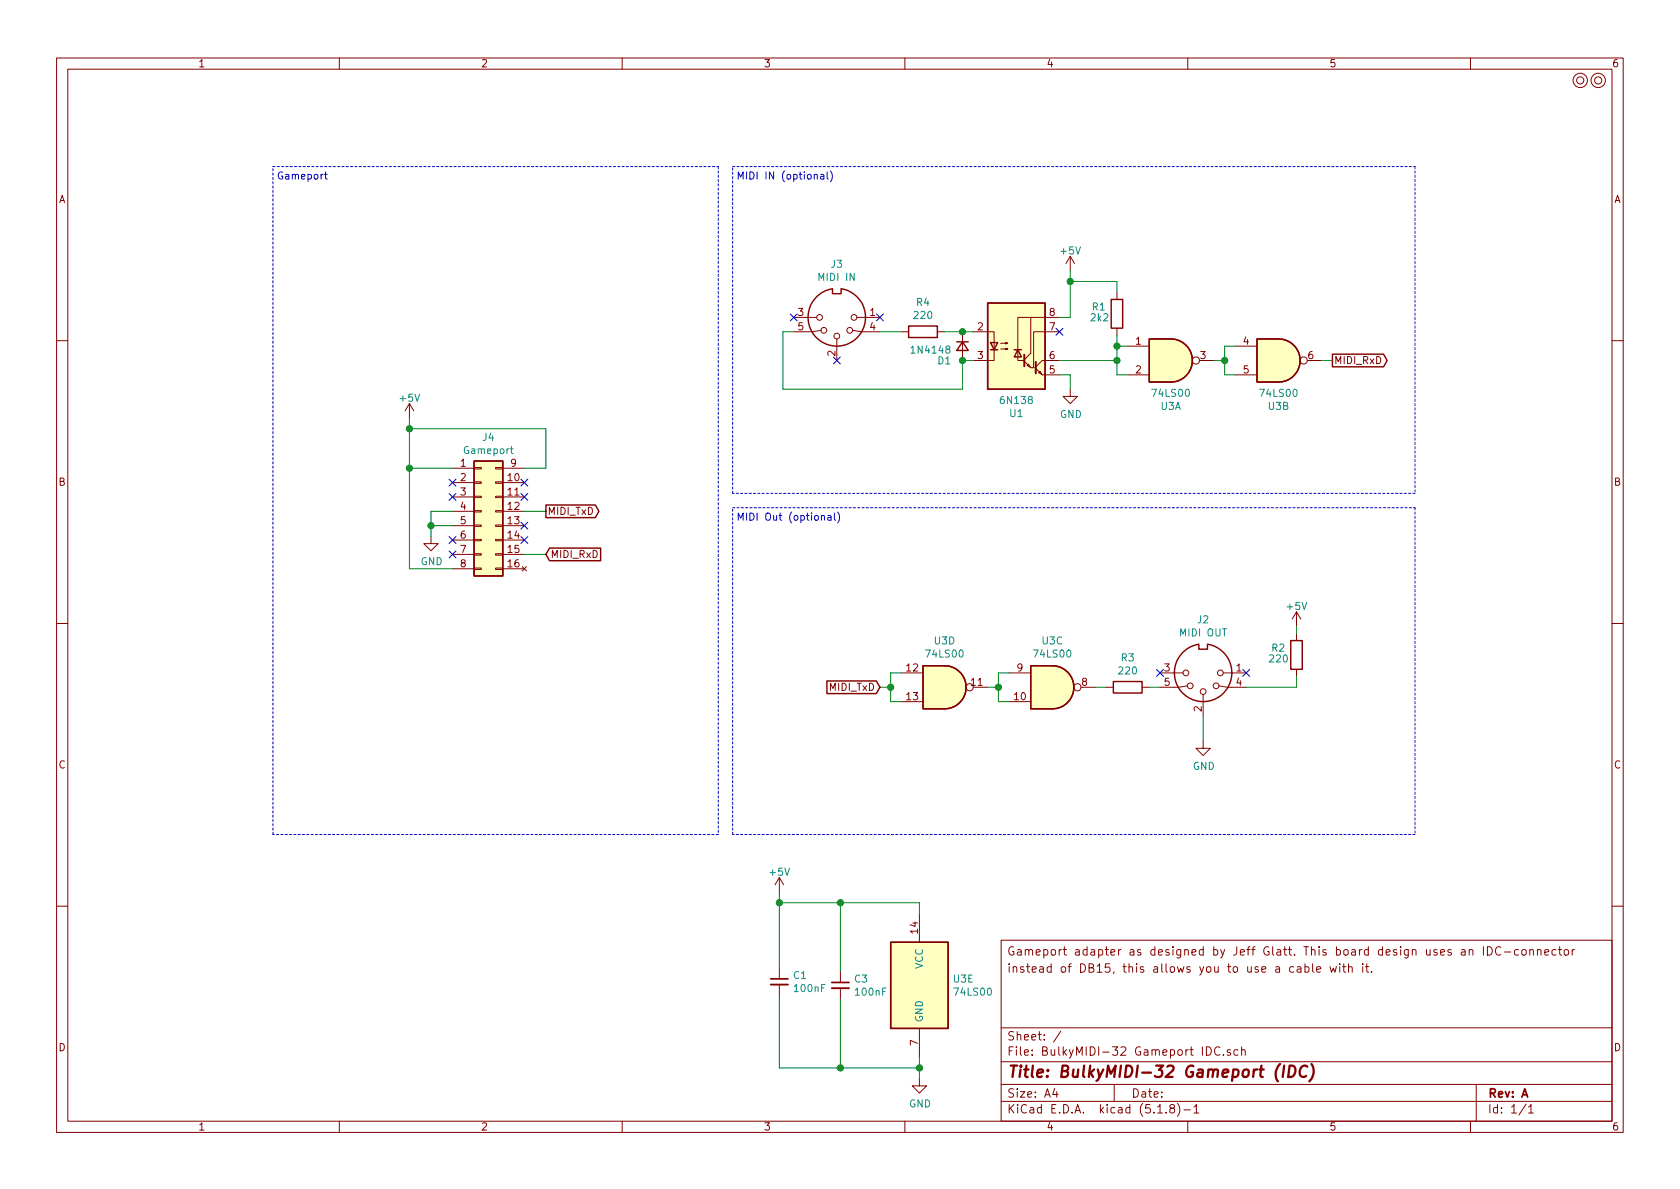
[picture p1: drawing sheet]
<svg xmlns="http://www.w3.org/2000/svg" width="297mm" height="210mm" viewBox="0 0 297 210" stroke-linecap="round" stroke-linejoin="round" font-family="sans-serif">
<g fill="none" stroke="#840000" stroke-width=".18">
<path d="M10 10.3h277v189.9h-277zM12 12.2h273v186.1h-273zM60 10.3v1.9M110 10.3v1.9M160 10.3v1.9M210 10.3v1.9M260 10.3v1.9M140.3 56.1h4.1M145.2 58.4l-1.6 .3h-3.3M148 59.9v3.8M150.7 58.4l1.6 .3h3.3M151.5 56.1h4.1"/>
<path d="M159.4 58.7h1.3M165.7 58.7h1.3M170.2 58.7v5M172.1 58.7h3.7v5h-3.7M182.2 56.1h-2.2v7.6h1M187.3 56.1h-5.1v6.4l-1.1 1.1M187.3 58.7h-4.5v6.3M189.2 45.3l-.7 1.3M189.2 45.3v2.6M189.2 45.3l.8 1.3M197.5 51.7v1.3M197.5 58v1.3"/>
<path d="M10 60.2h2M72.4 71.4l-.8 1.2M72.4 71.4v2.5M72.4 71.4l.8 1.2M176.9 61.7h1.3l-.4 .1v-.2l.4 .1M176.9 60.7h1.3l-.4 .1v-.2l.4 .1M181.1 63.9l1.1 1.1h.7M181.6 64.6l.3-.2 .2 .5zM183.1 65.1l1.2 1.2h3M183.6 65.9l.3-.2 .2 .5zM187.3 63.7h-3l-1.2 1.2M189.2 68.8v1.3h1.3l-1.3 1.3-1.2-1.3h1.2"/>
<path d="M199.4 66.3h3.8M199.4 61.2h3.8M212.1 63.7h2.5M218.4 66.3h3.8M218.4 61.2h3.8M231.1 63.7h2.6M285 60.2h2M76.2 94.9v1.2h1.3l-1.3 1.3-1.3-1.3h1.3M80 82.8h3.8M80 85.3h3.8M80 87.9h3.8M80 90.4h3.8"/>
<path d="M80 93h3.8M80 95.5h3.8M80 98h3.8M83.8 97.9h1.3v.3h-1.3zM83.8 95.4h1.3v.2h-1.3zM83.8 92.8h1.3v.3h-1.3zM83.8 90.3h1.3v.2h-1.3zM83.8 87.8h1.3v.2h-1.3zM83.8 85.2h1.3v.3h-1.3zM83.8 82.7h1.3v.2h-1.3zM87.6 97.9h1.3v.3h-1.3zM87.6 95.4h1.3v.2h-1.3z"/>
<path d="M87.6 92.8h1.3v.3h-1.3zM87.6 90.3h1.3v.2h-1.3zM87.6 87.8h1.3v.2h-1.3zM87.6 85.2h1.3v.3h-1.3zM87.6 82.7h1.3v.2h-1.3zM88.9 82.8h3.8M88.9 85.3h3.8M88.9 87.9h3.8M88.9 90.4h3.8M88.9 93h3.8M88.9 95.5h3.8M88.9 98h3.8"/>
<path d="M10 110.3h2M80 100.6h3.8M83.8 100.5h1.3v.2h-1.3zM87.6 100.5h1.3v.2h-1.3zM88.9 100.6h3.8M92.3 100.2l.8 .8M93.1 100.2l-.8 .8M159.4 119h3.8M178.4 119h3.8M205.1 119h4.1M216.3 119h4M229.2 108.2v2.5"/>
<path d="M229.2 112v1.3M229.2 118.4v1.2M229.2 108.2l-.7 1.3M229.2 108.2l.8 1.3M285 110.3h2M159.4 124.1h3.8M172.1 121.5h2.5M178.4 124.1h3.8M191.1 121.5h2.6M195.6 121.5h1.2M201.9 121.5h1.3M209.9 121.3l-1.5 .2h-3.3"/>
<path d="M212.7 131.1v1.2h1.3l-1.3 1.3-1.2-1.3h1.2M212.7 122.8v3.8M215.5 121.3l1.5 .2h3.3M137.8 155.2l-.8 1.3M137.8 155.2v2.5M137.8 155.2l.8 1.3M10 160.2h2M137.8 171.1v2M137.8 174.1v2M148.6 171.7v2M148.6 174.7v2.1M162.6 161.5v5.1"/>
<path d="M177 166.3h108v32h-108zM228.7 171l-.4-.1-.3 .3 .1 .6 .2 .1h.4M229.4 171h.5l.1 .9M230 171.3l-.5 .1a.29 .29 0 0 0-.2 .2 .29 .29 0 0 0 .2 .3h.5M230.7 171l.5-.1 .2 .3v.6l-.2 .1h-.5M230.7 170.4v1.5M232.1 170.4v1.3l.2 .2M232.8 171.4l.7-.1v-.3l-.5-.1-.2 .2 .1 .8h.6M235.2 170.9l.2 1 .3-.7 .3 .7 .3-1M236.9 170.4v.2M236.9 170.9v1M237.4 170.9h.5"/>
<path d="M237.6 170.4v1.3l.3 .2M238.4 171.1l.1-.1a.37 .37 0 0 1 .6 .1v.8M238.4 170.4v1.5M240.9 170.4v.2M240.9 170.9v1M241.4 170.9h.6M241.7 170.4v1.3l.3 .2M242.5 171.8v.1M258.4 168h.6l.1 .9M259.1 168.3h-.5l-.3 .2 .3 .4 .5-.1M259.8 168a.37 .37 0 0 1 .6 .1v.8M259.8 167.9v1"/>
<path d="M262.3 167.4v1.5M263 167.4a.76 .76 0 0 1 .9 .8 .76 .76 0 0 1-.9 .7zM265.4 167.6a.7 .7 0 0 0-1 .2 .7 .7 0 0 0 .2 .9 .55 .55 0 0 0 .8 .1M266 168.3h1.1M268.5 168l-.5-.1-.2 .3v.6l.2 .1 .5-.1M269.1 168l.2-.1 .5 .1v.8l-.3 .1-.4-.1zM270.5 168l.2-.1 .3 .1 .1 .9M270.5 167.9v1M271.8 168l.3-.1 .3 .1 .1 .9M271.8 167.9v1M273.1 168.4l.7-.1v-.3l-.5-.1-.2 .2 .1 .7h.6M275.1 168l-.4-.1-.3 .3 .1 .6 .2 .1 .4-.1"/>
<path d="M275.5 167.9h.6M275.8 167.4v1.3l.3 .2M276.6 168l.2-.1 .5 .1v.8l-.3 .1-.4-.1zM278 167.9v1M278.4 167.9l-.3 .1-.1 .2M285 160.2h2M60 198.3v1.9M110 198.3v1.9M160 198.3v1.9M162.6 190.7v1.3h1.2l-1.2 1.3-1.3-1.3h1.3M162.6 181.9v5M177 194.8h108"/>
<path d="M177 191.8h108M177 187.8h108M177 181.8h108M186.5 192.5l-.4 1h1M186.8 193v1M187.6 182.3l-1.3 2M197 191.8v3M204.7 196.8h.8M206.2 196.7v.1M207.1 196l-.3-.3 .2-.3a.48 .48 0 0 1 .6 .1l-.1 .4a.52 .52 0 0 0-.6 .2 .52 .52 0 0 0 .1 .6l.4 .1 .2-.1 .1-.4-.3-.3M208.2 195.1a1.71 1.71 0 0 1 0 2.3M209.3 196.3h1.2"/>
<path d="M210 198.3v1.9M211.1 195.8l.4-.5v1.5M211.1 196.8h.9M213.3 185.1a.76 .76 0 0 1 .9 .8 .76 .76 0 0 1-.9 .7zM215.7 185.3a.59 .59 0 0 0-.8 0 .59 .59 0 0 0-.1 .7 .56 .56 0 0 0 .2 .5 .56 .56 0 0 0 .7 0M216.3 186.5v.1M217.5 185.7l-.3-.1-.2 .2v.2l.5 .2v.3h-.5M218.9 185.7l-.4-.1-.3 .3v.6l.3 .1 .4-.1M219.5 185.7l.2-.1 .4 .1 .1 .9M219.5 185.1v1.5M260 198.3v1.9M261 191.8v6.5"/>
<path d="M269.8 195.2l-1.2 2M270.3 195.8l.4-.5v1.5M270.3 196.8h.8"/>
<circle cx="279.4" cy="14.2" r=".63"/>
<circle cx="279.4" cy="14.2" r="1.27"/>
<circle cx="282.6" cy="14.2" r=".63"/>
<circle cx="282.6" cy="14.2" r="1.27"/>
<circle cx="144.9" cy="56.1" r=".51"/>
<circle cx="145.7" cy="58.4" r=".51"/>
<circle cx="148" cy="59.4" r=".51"/>
<circle cx="150.2" cy="58.4" r=".51"/>
<circle cx="151" cy="56.1" r=".51"/>
<circle cx="211.5" cy="63.7" r=".63"/>
<circle cx="230.5" cy="63.7" r=".63"/>
<circle cx="209.7" cy="119" r=".51"/>
<circle cx="215.8" cy="119" r=".51"/>
<circle cx="171.4" cy="121.5" r=".63"/>
<circle cx="190.5" cy="121.5" r=".63"/>
<circle cx="210.4" cy="121.3" r=".51"/>
<circle cx="212.7" cy="122.3" r=".51"/>
<circle cx="215" cy="121.3" r=".51"/>
</g>
<path d="M226.3 188.2a2.29 2.29 0 0 0-.3 3M227.1 188.4l-.3 2M228 188.4h.5a1.09 1.09 0 0 1 .6 1.1 1.09 1.09 0 0 1-.9 .9h-.4zM231.1 188.6a.87 .87 0 0 0-1 0 .87 .87 0 0 0-.3 1 .69 .69 0 0 0 .3 .8 .69 .69 0 0 0 .8-.1M231.9 188.2a2.31 2.31 0 0 1-.4 3" fill="none" stroke="#840000" stroke-width=".41"/>
<path d="M136.3 174.1h3M147.1 174.7h3" fill="none" stroke="#840000" stroke-width=".33"/>
<path d="M136.3 173.1h3M147.1 173.7h3" fill="none" stroke="#840000" stroke-width=".3"/>
<g fill="#ffffc2" stroke="#ffffc2" stroke-width=".18">
<path d="M157.5 166.6h10.1v15.3h-10.1z"/>
<path d="M186.1 117.7a3.8 3.8 0 0 1 3.8 3.8 3.8 3.8 0 0 1-3.8 3.8z"/>
<path d="M182.2 117.7h3.9v7.6h-3.9z"/>
<path d="M167 117.7a3.8 3.8 0 0 1 3.8 3.8 3.8 3.8 0 0 1-3.8 3.8z"/>
<path d="M163.2 117.7h3.8v7.6h-3.8z"/>
<path d="M83.8 81.5h5.1v20.3h-5.1z"/>
<path d="M174.6 53.6h10.2v15.2h-10.2z"/>
<path d="M226.1 59.9a3.8 3.8 0 0 1 3.8 3.8 3.8 3.8 0 0 1-3.8 3.9z"/>
<path d="M222.2 59.9h3.9v7.7h-3.9z"/>
<path d="M207 59.9a3.8 3.8 0 0 1 3.8 3.8 3.8 3.8 0 0 1-3.8 3.9z"/>
<path d="M203.2 59.9h3.8v7.7h-3.8z"/>
</g>
<g fill="none" stroke="#840000" stroke-width=".25">
<path d="M147.2 51a5.1 5.1 0 0 0-3.5 7.9 5.1 5.1 0 0 0 8.5 0 5.1 5.1 0 0 0-3.5-7.9M147.2 51.2v.7h1.5v-.7M160.7 57.7h5v2h-5zM174.6 53.6h10.2v15.2h-10.2zM196.5 53h2v5h-2zM203.2 59.9h3.8a3.8 3.8 0 0 1 3.8 3.8 3.8 3.8 0 0 1-3.8 3.9h-3.8zM222.2 59.9h3.9a3.8 3.8 0 0 1 3.8 3.8 3.8 3.8 0 0 1-3.8 3.9h-3.9zM169.2 60.4h2M170.2 60.4l1 1.6h-2zM175.1 60.6h1.3l-.6 1.2zM175.1 61.8h1.3M179.3 61.8h1.3"/>
<path d="M180 61.8l.6 1.3h-1.3zM235.6 62.6h9l.7 1.1-.7 1.2h-9zM83.8 81.5h5.1v20.3h-5.1zM96.5 89.3h8.8l.6 1.1-.6 1.1h-8.8zM97.2 96.9h9v2.3h-9l-.7-1.2zM163.2 117.7h3.8a3.8 3.8 0 0 1 3.8 3.8 3.8 3.8 0 0 1-3.8 3.8h-3.8zM182.2 117.7h3.9a3.8 3.8 0 0 1 3.8 3.8 3.8 3.8 0 0 1-3.8 3.8h-3.9zM212 113.9a5.1 5.1 0 0 0-3.6 7.8 5.1 5.1 0 0 0 8.6 0 5.1 5.1 0 0 0-3.5-7.8M212 114v.8h1.5v-.8M228.2 113.3h2.1v5.1h-2.1zM146.2 120.4h8.7l.7 1.1-.7 1.2h-8.7zM196.8 120.5h5.1v2h-5.1z"/>
<path d="M157.5 166.6h10.1v15.3h-10.1z"/>
</g>
<path d="M90.2 79.4h.5M90.4 78.9v1.1l.3 .2" fill="none" stroke="#008484" stroke-width=".18"/>
<path d="M181.1 62.7v2.1M183.1 64v2" fill="none" stroke="#840000" stroke-width=".36"/>
<path d="M48.3 29.5h78.7M127 29.5v118.1M129.5 29.5h120.7M250.2 29.5v57.7M129.5 89.8h120.7M129.5 87.2v-57.7M250.2 87.2h-120.7M250.2 89.8v57.8M48.3 147.6v-118.1M127 147.6h-78.7M129.5 147.6v-57.8M250.2 147.6h-120.7" fill="none" stroke="#0000c2" stroke-width=".18" stroke-dasharray=".4 .4"/>
<g fill="none" stroke="#008400" stroke-width=".18">
<path d="M140.3 58.7h-1.9v10.1h31.8v-5.1h1.9M155.6 58.7h3.8M167 58.7h5.1M189.2 47.9v8.2h-1.9M189.2 49.8h8.3v1.9M197.5 59.3v7h1.9M72.4 75.8h24.1v7h-3.8M72.4 73.9v26.7h7.6M187.3 63.7h10.2M187.3 66.3h1.9v2.5M197.5 61.2h1.9M214.6 63.7h1.9"/>
<path d="M218.4 61.2h-1.9v5.1h1.9M233.7 63.7h1.9M72.4 82.8h7.6M76.2 93h3.8M80 90.4h-3.8v4.5M92.7 98h3.8M92.7 90.4h3.8M159.4 119h-1.9v5.1h1.9M178.4 119h-1.9v5.1h1.9M229.2 119.6v1.9h-8.9M229.2 110.7v1.3M155.6 121.5h1.9"/>
<path d="M174.6 121.5h1.9M193.7 121.5h1.9M203.2 121.5h1.9M212.7 126.6v4.5M137.8 157.7v13.4M137.8 159.6h24.8v1.9M148.6 159.6v12.1M137.8 176.1v12.7h24.8M148.6 176.8v12M162.6 186.9v3.8"/>
</g>
<path d="M57.4 30.8h.5M57.6 30.4v1.1l.3 .2M145.1 30.9h.5l.1 .8M145.7 31.1l-.5 .1-.1 .2v.2h.6M146.3 30.4v1.1l.2 .2M146.8 30.2a1.47 1.47 0 0 1 0 2M145.2 91.3l.2-.1h.3l.1 .8M146.4 91.2h.5v.8M146.9 91.5h-.4l-.2 .2 .1 .2h.5M147.5 90.7v1.1l.2 .2M148.1 90.5a1.47 1.47 0 0 1 0 2" fill="none" stroke="#0000c2" stroke-width=".18"/>
<g fill="#008400" stroke="#008400" stroke-width=".25">
<circle cx="170.2" cy="63.7" r=".51"/>
<circle cx="176.5" cy="121.5" r=".51"/>
<circle cx="148.6" cy="159.6" r=".51"/>
<circle cx="148.6" cy="188.8" r=".51"/>
<circle cx="157.5" cy="121.5" r=".51"/>
<circle cx="216.5" cy="63.7" r=".51"/>
<circle cx="137.8" cy="159.6" r=".51"/>
<circle cx="162.6" cy="188.8" r=".51"/>
<circle cx="197.5" cy="63.7" r=".51"/>
<circle cx="72.4" cy="82.8" r=".51"/>
<circle cx="72.4" cy="75.8" r=".51"/>
<circle cx="197.5" cy="61.2" r=".51"/>
<circle cx="76.2" cy="93" r=".51"/>
<circle cx="170.2" cy="58.7" r=".51"/>
<circle cx="189.2" cy="49.8" r=".51"/>
</g>
<g fill="none" stroke="#000084" stroke-width=".18">
<path d="M139.7 55.5l1.2 1.2M140.9 55.5l-1.2 1.2M155 55.5l1.2 1.2M156.2 55.5l-1.2 1.2M186.7 58.1l1.2 1.2M187.9 58.1l-1.2 1.2M147.3 63.1l1.3 1.3M148.6 63.1l-1.3 1.3M79.4 94.9l1.2 1.2M79.4 97.4l1.2 1.2M79.4 87.3l1.2 1.2M79.4 84.7l1.2 1.2"/>
<path d="M80.6 94.9l-1.2 1.2M80.6 97.4l-1.2 1.2M80.6 87.3l-1.2 1.2M80.6 84.7l-1.2 1.2M92.1 92.3l1.2 1.3M92.1 94.9l1.2 1.2M92.1 84.7l1.2 1.2M92.1 87.3l1.2 1.2M93.3 84.7l-1.2 1.2M93.3 92.3l-1.2 1.3M93.3 94.9l-1.2 1.2M93.3 87.3l-1.2 1.2"/>
<path d="M204.5 118.4l1.2 1.2M205.7 118.4l-1.2 1.2M219.7 118.4l1.3 1.2M221 118.4l-1.3 1.2"/>
</g>
<text font-size="2.8" fill="#840000" x="178" y="190.5">Title: BulkyMIDI-32 Gameport (IDC)</text>
<g font-size="2.1" fill="#840000">
<text x="178" y="172">instead of DB15, this allows you to use a cable with it.</text>
<text x="178" y="169">Gameport adapter as designed by Jeff Glatt. This board design uses an IDC-connector</text>
<text x="178" y="184">Sheet: /</text>
<text x="178" y="186.7">File: BulkyMIDI-32 Gameport IDC.sch</text>
<text x="178" y="196.9">KiCad E.D.A. kicad (5.1.8)-1</text>
<text x="178" y="194.1">Size: A4</text>
<text x="200" y="194.1">Date:</text>
<text x="263" y="194.1">Rev: A</text>
<text x="263" y="196.9">Id: 1/1</text>
</g>
<g font-size="1.8" fill="#840000">
<text x="35" y="11.9">1</text>
<text x="85" y="11.9">2</text>
<text x="135" y="11.9">3</text>
<text x="185" y="11.9">4</text>
<text x="235" y="11.9">5</text>
<text x="285" y="11.9">6</text>
<text x="10.4" y="35.9">A</text>
<text x="285.4" y="35.9">A</text>
<text x="141.1" y="55.9">3</text>
<text x="141.1" y="58.4">5</text>
<text x="153.8" y="55.9">1</text>
<text x="153.8" y="58.4">4</text>
<text x="172.9" y="58.4">2</text>
<text x="185.6" y="58.4">7</text>
<text x="185.6" y="55.9">8</text>
<text x="147.7" y="63" transform="rotate(-90 147.7 63)">2</text>
<text x="172.9" y="63.5">3</text>
<text x="185.6" y="63.5">6</text>
<text x="200.8" y="61">1</text>
<text x="212.2" y="63.5">3</text>
<text x="219.9" y="61">4</text>
<text x="231.3" y="63.5">6</text>
<text x="235.8" y="64.4">MIDI_RxD</text>
<text x="185.6" y="66">5</text>
<text x="200.8" y="66">2</text>
<text x="219.9" y="66">5</text>
<text x="81.4" y="82.5">1</text>
<text x="90.3" y="82.5">9</text>
<text x="10.4" y="85.9">B</text>
<text x="81.4" y="85.1">2</text>
<text x="81.4" y="87.6">3</text>
<text x="89.8" y="85.1">10</text>
<text x="89.8" y="87.6">11</text>
<text x="285.4" y="85.9">B</text>
<text x="81.4" y="90.2">4</text>
<text x="81.4" y="92.7">5</text>
<text x="81.4" y="95.2">6</text>
<text x="89.8" y="90.2">12</text>
<text x="89.8" y="92.7">13</text>
<text x="89.8" y="95.2">14</text>
<text x="96.8" y="91.1">MIDI_TxD</text>
<text x="81.4" y="97.8">7</text>
<text x="81.4" y="100.3">8</text>
<text x="89.8" y="97.8">15</text>
<text x="89.8" y="100.3">16</text>
<text x="97.3" y="98.7">MIDI_RxD</text>
<text x="160.3" y="118.7">12</text>
<text x="179.9" y="118.7">9</text>
<text x="205.9" y="118.7">3</text>
<text x="218.6" y="118.7">1</text>
<text x="146.7" y="122.2">MIDI_TxD</text>
<text x="160.3" y="123.8">13</text>
<text x="171.8" y="121.3">11</text>
<text x="179.4" y="123.8">10</text>
<text x="191.3" y="121.3">8</text>
<text x="205.9" y="121.3">5</text>
<text x="212.5" y="125.8" transform="rotate(-90 212.5 125.8)">2</text>
<text x="218.6" y="121.3">4</text>
<text x="10.4" y="135.9">C</text>
<text x="285.4" y="135.9">C</text>
<text x="162.3" y="165" transform="rotate(-90 162.3 165)">14</text>
<text x="10.4" y="185.9">D</text>
<text x="162.3" y="184.9" transform="rotate(-90 162.3 184.9)">7</text>
<text x="285.4" y="185.9">D</text>
<text x="35" y="199.9">1</text>
<text x="85" y="199.9">2</text>
<text x="135" y="199.9">3</text>
<text x="185" y="199.9">4</text>
<text x="235" y="199.9">5</text>
<text x="285" y="199.9">6</text>
</g>
<g font-size="1.8" fill="#0000c2">
<text x="48.9" y="31.7">Gameport</text>
<text x="130.2" y="31.7">MIDI IN (optional)</text>
<text x="130.2" y="92.1">MIDI Out (optional)</text>
</g>
<g font-size="1.8" fill="#008484">
<text x="147" y="47.4">J3</text>
<text x="187.6" y="45">+5V</text>
<text x="144.9" y="49.7">MIDI IN</text>
<text x="161.7" y="56.4">220</text>
<text x="162.1" y="54.1">R4</text>
<text x="192.9" y="56.8">2k2</text>
<text x="193.1" y="54.9">R1</text>
<text x="161.4" y="62.5">1N4148</text>
<text x="165.8" y="64.4">D1</text>
<text x="70.8" y="71">+5V</text>
<text x="177.1" y="71.4">6N138</text>
<text x="203.9" y="70.2">74LS00</text>
<text x="223" y="70.2">74LS00</text>
<text x="85.4" y="78">J4</text>
<text x="178.6" y="73.8">U1</text>
<text x="187.4" y="73.9">GND</text>
<text x="205.3" y="72.5">U3A</text>
<text x="224.3" y="72.5">U3B</text>
<text x="82.2" y="80.3">Gameport</text>
<text x="74.4" y="99.9">GND</text>
<text x="227.6" y="107.9">+5V</text>
<text x="165.3" y="114">U3D</text>
<text x="184.3" y="114">U3C</text>
<text x="208.8" y="112.5">MIDI OUT</text>
<text x="211.8" y="110.2">J2</text>
<text x="163.9" y="116.3">74LS00</text>
<text x="183" y="116.3">74LS00</text>
<text x="197.9" y="119.3">220</text>
<text x="198.3" y="117">R3</text>
<text x="224.6" y="117.1">220</text>
<text x="224.9" y="115.2">R2</text>
<text x="210.9" y="136.1">GND</text>
<text x="136.2" y="154.9">+5V</text>
<text x="140.3" y="173.1">C1</text>
<text x="151.1" y="173.8">C3</text>
<text x="163.2" y="171.4" transform="rotate(-90 163.2 171.4)">VCC</text>
<text x="168.6" y="173.8">U3E</text>
<text x="140.6" y="175.4">100nF</text>
<text x="151.4" y="176.1">100nF</text>
<text x="168.9" y="176.1">74LS00</text>
<text x="163.2" y="180.8" transform="rotate(-90 163.2 180.8)">GND</text>
<text x="160.7" y="195.8">GND</text>
</g>
</svg>
